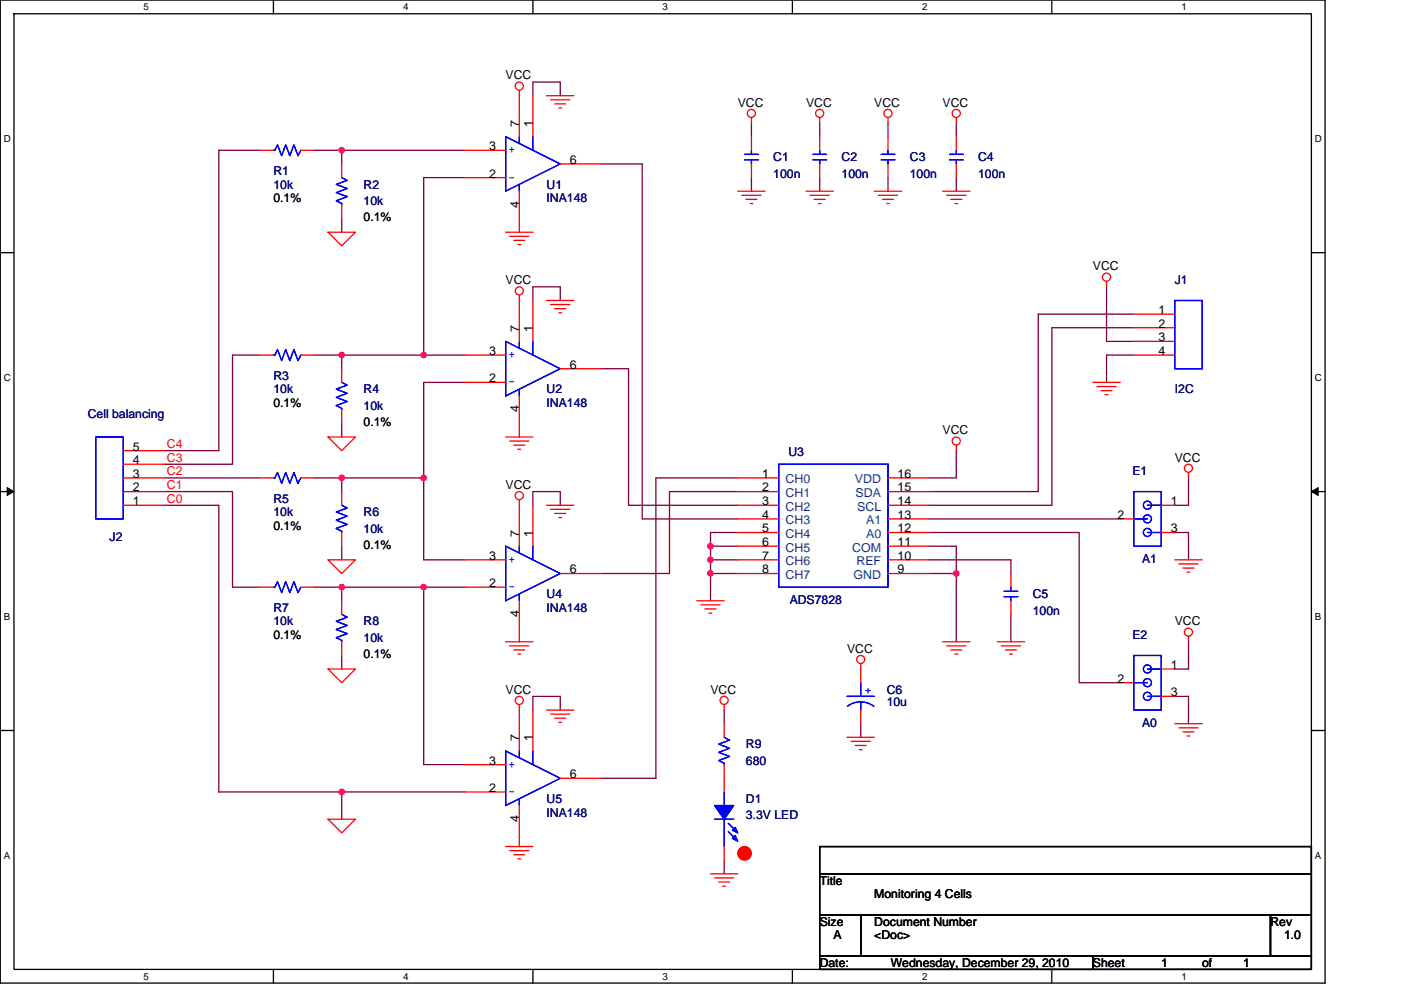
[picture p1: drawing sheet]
<svg xmlns="http://www.w3.org/2000/svg" width="297mm" height="210mm" viewBox="0 0 297 210" stroke-linecap="round" stroke-linejoin="round" font-family="sans-serif">
<path d="M.1 0h280.8v208.5h-280.8zM3 2.9h275v202.7h-275z" fill="none" stroke="#000" stroke-width=".28"/>
<g fill="#fff">
<path d="M30.5 .3h1.1v2.3h-1.1z"/>
<path d="M30.5 205.9h1.1v2.3h-1.1z"/>
</g>
<path d="M58 0v2.9M58 205.6v2.9" fill="none" stroke="#000" stroke-width=".28"/>
<g fill="#fff">
<path d="M85.5 .3h1.1v2.3h-1.1z"/>
<path d="M85.5 205.9h1.1v2.3h-1.1z"/>
</g>
<path d="M113 0v2.9M113 205.6v2.9" fill="none" stroke="#000" stroke-width=".28"/>
<g fill="#fff">
<path d="M140.5 .3h1.1v2.3h-1.1z"/>
<path d="M140.5 205.9h1.1v2.3h-1.1z"/>
</g>
<path d="M168 0v2.9M168 205.6v2.9" fill="none" stroke="#000" stroke-width=".28"/>
<g fill="#fff">
<path d="M195.5 .3h1.2v2.3h-1.2z"/>
<path d="M195.5 205.9h1.2v2.3h-1.2z"/>
</g>
<path d="M223 0v2.9M223 205.6v2.9" fill="none" stroke="#000" stroke-width=".28"/>
<g fill="#fff">
<path d="M250.5 .3h1.2v2.3h-1.2z"/>
<path d="M250.5 205.9h1.2v2.3h-1.2z"/>
<path d="M.8 28.3h1.5v2.3h-1.5z"/>
<path d="M278.8 28.3h1.5v2.3h-1.5z"/>
<path d="M.8 78.9h1.5v2.3h-1.5z"/>
<path d="M278.8 78.9h1.5v2.3h-1.5z"/>
</g>
<path d="M.1 53.6h2.9M278 53.6h2.9" fill="none" stroke="#000" stroke-width=".28"/>
<g fill="#fff">
<path d="M.8 129.6h1.4v2.3h-1.4z"/>
<path d="M278.8 129.6h1.4v2.3h-1.4z"/>
</g>
<path d="M.1 104.3h2.9M278 104.3h2.9" fill="none" stroke="#000" stroke-width=".28"/>
<path d="M1.5 103.4l1.5 .9-1.5 .8zM278 104.3l1.5-.9v1.7z" fill="#000" stroke="#000" stroke-width=".21"/>
<g fill="#fff">
<path d="M.8 180.3h1.4v2.3h-1.4z"/>
<path d="M278.8 180.3h1.4v2.3h-1.4z"/>
</g>
<path d="M.1 154.9h2.9M278 154.9h2.9M173.8 179.6h104.2v5.7h-104.2zM173.8 194h8.7v8.7h-8.7zM173.8 185.3h104.2v8.7h-104.2zM182.5 194h86.9v8.7h-86.9zM269.4 194h8.6v8.7h-8.6zM173.8 202.7h57.9v2.9h-57.9zM231.7 202.7h46.3v2.9h-46.3z" fill="none" stroke="#000" stroke-width=".28"/>
<g fill="none" stroke="#800040" stroke-width=".28">
<path d="M55.1 31.9h-8.7v63.7h-11.6M66.7 31.9h5.8M72.5 31.9h26M72.5 31.9v2.9M98.5 37.7h-8.7v37.6h8.7M113 20.3v-2.9h5.8v2.9M127.5 34.8h8.7v75.3h20.2M159.3 37.7v2.9M159.3 26.1v2.9M173.8 37.7v2.9M173.8 26.1v2.9M188.3 37.7v2.9"/>
<path d="M188.3 26.1v2.9M202.8 37.7v2.9M202.8 26.1v2.9M72.5 46.4v2.9M55.1 75.3h-5.8v23.2h-14.5M66.7 75.3h5.8M72.5 75.3h17.3M72.5 75.3v2.9M113 63.7v-2.9h5.8v2.9M127.5 78.2h5.8v29h23.1M234.6 60.8v11.6h5.8M240.4 66.6h-20.3v37.7h-23.1"/>
<path d="M240.4 69.5h-17.4v37.7h-26M240.4 75.3h-5.8v5.8M72.5 89.8v2.9M98.5 81.1h-8.7v20.3M202.8 95.6v5.8h-5.8M34.8 104.3h14.5v20.2h5.8M34.8 107.2h11.6v60.8h26.1v5.8M34.8 101.4h20.3M66.7 101.4h5.8M72.5 101.4h17.3M72.5 101.4v2.9M72.5 115.8v2.9"/>
<path d="M89.8 101.4v17.3h8.7M113 107.2v-2.9h5.8v2.9M150.6 115.8v2.9h5.8M150.6 118.7v2.9h5.8M156.4 101.4h-17.3v63.7h-11.6M156.4 104.3h-14.5v17.3h-14.4M156.4 112.9h-5.8v2.9h5.8M197 115.8h5.8v5.8M197 118.7h17.3v2.9M197 110.1h40.5M197 112.9h31.8v31.9h8.7M249.1 112.9h2.9v5.8"/>
<path d="M252 101.4v5.8h-2.9M66.7 124.5h5.8M72.5 124.5v2.9M72.5 139v2.9M72.5 124.5h17.3M89.8 124.5h8.7M89.8 124.5v37.7h8.7M150.6 121.6v5.8M197 121.6h5.8M202.8 121.6v14.5M214.3 130.3v5.8M252 136.1v5.8h-2.9"/>
<path d="M113 150.6v-2.9h5.8v2.9M153.5 150.6v2.9M182.5 153.5v2.9M249.1 147.7h2.9v5.8M72.5 168h26M153.5 182.5v2.8"/>
</g>
<g fill="#f0f" stroke="#f0f" stroke-width=".28">
<circle cx="72.5" cy="31.9" r=".57"/>
<circle cx="72.5" cy="168" r=".57"/>
<circle cx="89.8" cy="124.5" r=".57"/>
<circle cx="89.8" cy="101.4" r=".57"/>
<circle cx="89.8" cy="75.3" r=".57"/>
<circle cx="202.8" cy="121.6" r=".57"/>
<circle cx="150.6" cy="121.6" r=".57"/>
<circle cx="150.6" cy="115.8" r=".57"/>
<circle cx="150.6" cy="118.7" r=".57"/>
<circle cx="72.5" cy="124.5" r=".57"/>
<circle cx="72.5" cy="101.4" r=".57"/>
<circle cx="72.5" cy="75.3" r=".57"/>
</g>
<g fill="none" stroke="#f00" stroke-width=".28">
<path d="M110.1 19.1v9.9M55.1 31.9h2.9M63.8 31.9h2.9M72.5 34.8v2.9M98.5 31.9h8.7M98.5 37.7h8.7M113 20.3v8.7M115.9 20.3h5.8M116.8 21.2h4M117.6 22h2.3M118.5 22.9h.6M118.8 34.8h8.7"/>
<path d="M159.3 24.9v1.2M159.3 29v2.9M159.3 34.8v2.9M173.8 24.9v1.2M173.8 29v2.9M173.8 34.8v2.9M188.3 29v2.9M188.3 34.8v2.9M188.3 24.9v1.2M202.8 29v2.9M202.8 34.8v2.9M202.8 24.9v1.2"/>
<path d="M69.6 49.3h5.7l-2.9 2.9zM72.5 43.5v2.9M107.2 49.3h5.8M108.1 50.1h4M108.9 51h2.3M109.8 51.9h.6M110.1 40.6v8.7M156.4 40.6h5.8M157.3 41.4h4.1M158.2 42.3h2.3M159 43.2h.6M170.9 40.6h5.8"/>
<path d="M171.8 41.4h4M172.6 42.3h2.4M173.5 43.2h.6M185.4 40.6h5.8M186.2 41.4h4.1M187.1 42.3h2.3M188 43.2h.6M199.9 40.6h5.8M200.7 41.4h4.1M201.6 42.3h2.3M202.5 43.2h.5M234.6 59.7v1.1"/>
<path d="M55.1 75.3h2.9M63.8 75.3h2.9M72.5 78.2v2.9M98.5 75.3h8.7M110.1 62.6v9.8M113 63.7v8.7M115.9 63.7h5.8M116.8 64.6h4M117.6 65.5h2.3M118.5 66.3h.6M118.8 78.2h8.7M240.4 66.6h8.7"/>
<path d="M240.4 69.5h8.7M240.4 72.4h8.7M240.4 75.3h8.7M26.1 98.5h8.7M26.1 95.6h8.7M69.6 92.7h5.7l-2.9 2.9zM72.5 86.9v2.9M98.5 81.1h8.7M107.2 92.7h5.8M108.1 93.6h4M108.9 94.4h2.3M109.8 95.3h.6"/>
<path d="M110.1 84v8.7M202.8 94.4v1.2M231.7 81.1h5.8M232.6 82h4M233.4 82.8h2.4M234.3 83.7h.6M26.1 107.2h8.7M26.1 104.3h8.7M26.1 101.4h8.7M55.1 101.4h2.9M63.8 101.4h2.9M69.6 118.7h5.7l-2.9 2.9z"/>
<path d="M72.5 104.3v2.9M72.5 112.9v2.9M98.5 118.7h8.7M110.1 106v9.8M113 107.2v8.6M115.9 107.2h5.8M116.8 108h4M117.6 108.9h2.3M118.5 109.8h.6M156.4 107.2h8.7M156.4 104.3h8.7M156.4 101.4h8.7"/>
<path d="M156.4 112.9h8.7M156.4 110.1h8.7M156.4 118.7h8.7M156.4 115.8h8.7M188.3 107.2h8.7M188.3 104.3h8.7M188.3 101.4h8.7M188.3 112.9h8.7M188.3 110.1h8.7M188.3 118.7h8.7M188.3 115.8h8.7M237.5 110.1h2.9"/>
<path d="M246.2 107.2h2.9M246.2 112.9h2.9M249.1 118.7h5.8M250 119.6h4M252 100.2v1.2M55.1 124.5h2.9M63.8 124.5h2.9M72.5 127.4v2.9M72.5 136.1v2.9M98.5 124.5h8.7M107.2 136.1h5.8M108.1 137h4"/>
<path d="M108.9 137.9h2.3M109.8 138.7h.6M110.1 127.4v8.7M118.8 121.6h8.7M147.7 127.4h5.8M148.6 128.3h4.1M149.5 129.2h2.3M150.3 130h.6M156.4 121.6h8.7M188.3 121.6h8.7M199.9 136.1h5.8M200.7 137h4.1"/>
<path d="M201.6 137.9h2.3M202.5 138.7h.5M211.5 136.1h5.7M212.3 137h4.1M213.2 137.9h2.3M214.1 138.7h.5M214.3 121.6v2.9M214.3 127.4v2.9M250.8 120.5h2.3M251.7 121.3h.6M252 135v1.1M69.6 141.9h5.7l-2.9 2.9z"/>
<path d="M110.1 149.4v9.9M113 150.6v8.7M115.9 150.6h5.8M116.8 151.5h4M117.6 152.3h2.3M118.5 153.2h.6M153.5 149.4v1.2M153.5 153.5v2.9M179.6 156.4h5.8M180.5 157.2h4M181.3 158.1h2.3M182.2 159h.6"/>
<path d="M182.5 150.6v2.9M182.5 140.8v4M237.5 144.8h2.9M246.2 141.9h2.9M246.2 147.7h2.9M249.1 153.5h5.8M250 154.4h4M250.8 155.2h2.3M251.7 156.1h.6M69.6 173.8h5.7l-2.9 2.9zM98.5 168h8.7M98.5 162.2h8.7"/>
<path d="M107.2 179.6h5.8M110.1 170.9v8.7M118.8 165.1h8.7M153.5 162.2v5.8M153.5 179.6v2.9M108.1 180.4h4M108.9 181.3h2.3M109.8 182.2h.6M150.6 185.3h5.8M151.5 186.2h4.1M152.4 187.1h2.3M153.2 188h.6"/>
<circle cx="110.1" cy="18.3" r=".86"/>
<circle cx="159.3" cy="24.1" r=".86"/>
<circle cx="173.8" cy="24.1" r=".86"/>
<circle cx="188.3" cy="24.1" r=".86"/>
<circle cx="202.7" cy="24.1" r=".86"/>
<circle cx="234.6" cy="58.8" r=".86"/>
<circle cx="110.1" cy="61.7" r=".86"/>
<circle cx="202.7" cy="93.5" r=".86"/>
<circle cx="252" cy="99.3" r=".86"/>
<circle cx="110.1" cy="105.1" r=".86"/>
<circle cx="182.5" cy="139.9" r=".86"/>
<circle cx="252" cy="134.1" r=".86"/>
<circle cx="110.1" cy="148.6" r=".86"/>
<circle cx="153.5" cy="148.6" r=".86"/>
</g>
<circle cx="157.9" cy="181" r="1.44" fill="#f00" stroke="#f00" stroke-width=".28"/>
<g fill="none" stroke="#00f" stroke-width=".28">
<path d="M58 31.9h.3l.5-1.2 .9 2.3 .9-2.3 .8 2.3 .9-2.3 .9 2.3 .6-1.1M72.5 37.7l1.1 .5-2.3 .9 2.3 .9-2.3 .9 2.3 .8-2.3 .9 1.2 .6v.3M107.2 29l11.6 5.8-11.6 5.8zM110.1 29v1.4M110.1 39.1v1.5M113 29v2.9M157.9 33.9h2.9M157.9 32.7h2.9M159.3 31.9v.8M159.3 33.9v.9M172.4 33.9h2.9M172.4 32.7h2.9"/>
<path d="M173.8 31.9v.8M173.8 33.9v.9M186.8 33.9h2.9M186.8 32.7h2.9M188.3 31.9v.8M188.3 33.9v.9M201.3 33.9h2.9M201.3 32.7h2.9M202.8 31.9v.8M202.8 33.9v.9M58 75.3h.3l.5-1.2 .9 2.4 .9-2.4 .8 2.4 .9-2.4 .9 2.4 .6-1.2M107.2 72.4l11.6 5.8-11.6 5.8z"/>
<path d="M110.1 72.4v1.5M113 72.4v2.9M249.1 63.7h5.8v14.5h-5.8zM20.3 92.7h5.8v17.4h-5.8zM72.5 81.1l1.1 .6-2.3 .9 2.3 .8-2.3 .9 2.3 .9-2.3 .8 1.2 .6v.3M110.1 82.6v1.4M165.1 98.5h23.2v26h-23.2zM58 101.4h.3l.5-1.2 .9 2.3 .9-2.3 .8 2.3 .9-2.3 .9 2.3 .6-1.1M72.5 107.2l1.1 .5-2.3 .9 2.3 .9-2.3 .8 2.3 .9-2.3 .9 1.2 .6v.2M107.2 115.8l11.6 5.8-11.6 5.8zM110.1 115.8v1.5M113 115.8v2.9"/>
<path d="M240.4 104.3h5.8v11.5h-5.8zM240.4 110.1h2.9M243.3 107.2h2.9M243.3 112.9h2.9M58 124.5h.3l.5-1.1 .9 2.3 .9-2.3 .8 2.3 .9-2.3 .9 2.3 .6-1.2M72.5 130.3l1.1 .6-2.3 .9 2.3 .9-2.3 .8 2.3 .9-2.3 .9 1.2 .5v.3M110.1 126v1.4M212.9 126.6h2.9M212.9 125.4h2.9M214.3 124.5v.9M214.3 126.6v.8M240.4 139h5.8v11.6h-5.8z"/>
<path d="M107.2 159.3l11.6 5.8-11.6 5.8zM110.1 159.3v1.4M113 159.3v2.9M153.5 156.4l1.2 .6-2.3 .8 2.3 .9-2.3 .9 2.3 .8-2.3 .9 1.1 .6v.3M179.6 147.7h5.8M179.7 149.8l1.3-.7 1.5-.2 1.5 .2 1.3 .7M182.5 148.9v1.7M182.5 144.8v2.9M240.4 144.8h2.9M243.3 141.9h2.9M243.3 147.7h2.9M110.1 169.4v1.5"/>
<path d="M151.5 173.8h4.1M153.5 168v2.9M153.5 173.8v5.8M154.4 174.6l1.7 1.8M154.4 176.4l1.7 1.7"/>
<circle cx="243.3" cy="112.9" r=".86"/>
<circle cx="243.3" cy="110.1" r=".86"/>
<circle cx="243.3" cy="107.2" r=".86"/>
<circle cx="243.3" cy="141.9" r=".86"/>
<circle cx="243.3" cy="147.7" r=".86"/>
<circle cx="243.3" cy="144.8" r=".86"/>
</g>
<g fill="#00f" stroke="#00f" stroke-width=".28">
<path d="M151.5 170.9h4.1l-2.1 2.9z" fill-rule="evenodd"/>
<path d="M155.8 177.2l.6 1.2-1.1-.6z" fill-rule="evenodd"/>
<path d="M155.8 175.5l.6 1.2-1.1-.6z" fill-rule="evenodd"/>
<path d="M151.5 170.9h4.1l-2.1 2.9z" fill-rule="evenodd"/>
<path d="M155.8 177.2l.6 1.2-1.1-.6z" fill-rule="evenodd"/>
<path d="M155.8 175.5l.6 1.2-1.1-.6z" fill-rule="evenodd"/>
</g>
<g font-size="2.6">
<text x="107.2" y="16.8">VCC</text>
<text x="156.4" y="22.6">VCC</text>
<text x="170.9" y="22.6">VCC</text>
<text x="185.4" y="22.6">VCC</text>
<text x="199.9" y="22.6">VCC</text>
<text x="110.1" y="26.9" transform="rotate(-90 110.1 26.9)">7</text>
<text x="113" y="26.9" transform="rotate(-90 113 26.9)">1</text>
<text x="103.7" y="31.9">3</text>
<text x="120.8" y="34.8">6</text>
<text x="103.7" y="37.7">2</text>
<text x="58" y="42.9">0.1%</text>
<text x="77.1" y="46.9">0.1%</text>
<text x="110.1" y="44" transform="rotate(-90 110.1 44)">4</text>
<text x="231.7" y="57.4">VCC</text>
<text x="107.2" y="60.3">VCC</text>
<text x="110.1" y="70.4" transform="rotate(-90 110.1 70.4)">7</text>
<text x="113" y="70.4" transform="rotate(-90 113 70.4)">1</text>
<text x="245.6" y="66.6">1</text>
<text x="245.6" y="69.5">2</text>
<text x="103.7" y="75.3">3</text>
<text x="245.6" y="72.4">3</text>
<text x="245.6" y="75.3">4</text>
<text x="103.7" y="81.1">2</text>
<text x="120.8" y="78.2">6</text>
<text x="58" y="86.3">0.1%</text>
<text x="110.1" y="87.5" transform="rotate(-90 110.1 87.5)">4</text>
<text x="28.1" y="95.6">5</text>
<text x="77.1" y="90.4">0.1%</text>
<text x="199.9" y="92.1">VCC</text>
<text x="28.1" y="101.3">3</text>
<text x="28.1" y="98.4">4</text>
<text x="161.6" y="101.3">1</text>
<text x="190.3" y="101.3">16</text>
<text x="249.1" y="97.9">VCC</text>
<text x="28.1" y="107.1">1</text>
<text x="28.1" y="104.2">2</text>
<text x="107.2" y="103.7">VCC</text>
<text x="161.6" y="104.2">2</text>
<text x="161.6" y="107.1">3</text>
<text x="190.3" y="104.2">15</text>
<text x="190.3" y="107.1">14</text>
<text x="248.2" y="107.1">1</text>
<text x="58" y="112.4">0.1%</text>
<text x="110.1" y="113.8" transform="rotate(-90 110.1 113.8)">7</text>
<text x="113" y="113.8" transform="rotate(-90 113 113.8)">1</text>
<text x="161.6" y="110">4</text>
<text x="161.6" y="112.9">5</text>
<text x="190.3" y="112.9">12</text>
<text x="190.3" y="110">13</text>
<text x="236.9" y="110">2</text>
<text x="248.2" y="112.9">3</text>
<text x="77.1" y="116.4">0.1%</text>
<text x="103.7" y="118.7">3</text>
<text x="161.6" y="115.8">6</text>
<text x="161.6" y="118.7">7</text>
<text x="190.3" y="115.8">11</text>
<text x="190.3" y="118.7">10</text>
<text x="103.7" y="124.5">2</text>
<text x="120.8" y="121.6">6</text>
<text x="161.6" y="121.6">8</text>
<text x="190.3" y="121.6">9</text>
<text x="110.1" y="130.9" transform="rotate(-90 110.1 130.9)">4</text>
<text x="58" y="135.6">0.1%</text>
<text x="249.1" y="132.7">VCC</text>
<text x="77.1" y="139.6">0.1%</text>
<text x="179.6" y="138.5">VCC</text>
<text x="248.2" y="141.9">1</text>
<text x="107.2" y="147.1">VCC</text>
<text x="150.6" y="147.1">VCC</text>
<text x="236.9" y="144.8">2</text>
<text x="248.2" y="147.7">3</text>
<text x="110.1" y="157.2" transform="rotate(-90 110.1 157.2)">7</text>
<text x="113" y="157.2" transform="rotate(-90 113 157.2)">1</text>
<text x="103.7" y="168">2</text>
<text x="103.7" y="162.2">3</text>
<text x="120.8" y="165.1">6</text>
<text x="110.1" y="174.3" transform="rotate(-90 110.1 174.3)">4</text>
<text x="173.8" y="187.7">Title</text>
<text x="185.4" y="190.6">Monitoring 4 Cells</text>
<text x="173.8" y="196.4">Size</text>
<text x="185.4" y="196.4">Document Number</text>
<text x="269.4" y="196.4">Rev</text>
<text x="176.7" y="199.3">A</text>
<text x="185.4" y="199.3">&lt;Doc&gt;</text>
<text x="272.2" y="199.3">1.0</text>
<text x="173.8" y="205">Date:</text>
<text x="188.9" y="205">Wednesday, December 29, 2010</text>
<text x="231.7" y="205">Sheet</text>
<text x="246.2" y="205">1</text>
<text x="254.9" y="205">of</text>
<text x="263.6" y="205">1</text>
</g>
<g font-size="2.6" fill="#00f">
<text x="107.8" y="32.5">+</text>
<text x="107.8" y="38.3">-</text>
<text x="107.8" y="76">+</text>
<text x="107.8" y="81.7">-</text>
<text x="107.8" y="119.4">+</text>
<text x="107.8" y="125.2">-</text>
<text x="183.4" y="147.2">+</text>
<text x="107.8" y="162.8">+</text>
<text x="107.8" y="168.6">-</text>
</g>
<g font-size="2.6" fill="#000080">
<text x="164" y="34.2">C1</text>
<text x="178.4" y="34.2">C2</text>
<text x="192.9" y="34.2">C3</text>
<text x="207.4" y="34.2">C4</text>
<text x="58" y="37.1">R1</text>
<text x="58" y="40">10k</text>
<text x="77.1" y="40">R2</text>
<text x="115.9" y="40">U1</text>
<text x="164" y="37.7">100n</text>
<text x="178.4" y="37.7">100n</text>
<text x="192.9" y="37.7">100n</text>
<text x="207.4" y="37.7">100n</text>
<text x="77.1" y="43.5">10k</text>
<text x="115.9" y="42.9">INA148</text>
<text x="249.1" y="60.3">J1</text>
<text x="58" y="80.5">R3</text>
<text x="58" y="83.4">10k</text>
<text x="77.1" y="83.4">R4</text>
<text x="115.9" y="83.4">U2</text>
<text x="249.1" y="83.4">I2C</text>
<text x="18.6" y="88.6">Cell balancing</text>
<text x="77.1" y="86.9">10k</text>
<text x="115.9" y="86.3">INA148</text>
<text x="167.1" y="96.8">U3</text>
<text x="240.1" y="100.8">E1</text>
<text x="58" y="106.6">R5</text>
<text x="58" y="109.5">10k</text>
<text x="77.1" y="109.5">R6</text>
<text x="77.1" y="113">10k</text>
<text x="23.2" y="114.7">J2</text>
<text x="242.1" y="119.3">A1</text>
<text x="58" y="129.8">R7</text>
<text x="115.9" y="126.9">U4</text>
<text x="115.9" y="129.8">INA148</text>
<text x="167.4" y="128">ADS7828</text>
<text x="219" y="126.9">C5</text>
<text x="219" y="130.3">100n</text>
<text x="58" y="132.7">10k</text>
<text x="77.1" y="132.7">R8</text>
<text x="77.1" y="136.1">10k</text>
<text x="240.1" y="135.6">E2</text>
<text x="188" y="147.1">C6</text>
<text x="188" y="149.7">10u</text>
<text x="242.1" y="154.1">A0</text>
<text x="158.2" y="158.7">R9</text>
<text x="158.2" y="162.2">680</text>
<text x="115.9" y="170.3">U5</text>
<text x="115.9" y="173.2">INA148</text>
<text x="158.2" y="170.3">D1</text>
<text x="158.2" y="173.8">3.3V LED</text>
</g>
<g font-size="2.6" fill="#f00">
<text x="35.4" y="95">C4</text>
<text x="35.4" y="97.9">C3</text>
<text x="35.4" y="100.8">C2</text>
<text x="35.4" y="103.7">C1</text>
<text x="35.4" y="106.6">C0</text>
</g>
<g font-size="2.6" fill="#004080">
<text x="166.6" y="102.5">CH0</text>
<text x="166.6" y="105.4">CH1</text>
<text x="181.3" y="102.5">VDD</text>
<text x="181.4" y="105.4">SDA</text>
<text x="166.6" y="108.3">CH2</text>
<text x="166.6" y="111.2">CH3</text>
<text x="181.7" y="108.3">SCL</text>
<text x="183.6" y="111.2">A1</text>
<text x="166.6" y="114.1">CH4</text>
<text x="166.6" y="117">CH5</text>
<text x="166.6" y="119.9">CH6</text>
<text x="180.7" y="117">COM</text>
<text x="181.6" y="119.9">REF</text>
<text x="183.6" y="114.1">A0</text>
<text x="166.6" y="122.8">CH7</text>
<text x="181" y="122.8">GND</text>
</g>
<g font-size="2.1">
<text x="30.5" y="2.2">5</text>
<text x="85.5" y="2.2">4</text>
<text x="140.5" y="2.2">3</text>
<text x="195.5" y="2.2">2</text>
<text x="250.5" y="2.2">1</text>
<text x=".8" y="30.1">D</text>
<text x="278.8" y="30.1">D</text>
<text x=".8" y="80.8">C</text>
<text x="278.8" y="80.8">C</text>
<text x=".8" y="131.4">B</text>
<text x="278.8" y="131.4">B</text>
<text x=".8" y="182.1">A</text>
<text x="278.8" y="182.1">A</text>
<text x="30.5" y="207.8">5</text>
<text x="85.5" y="207.8">4</text>
<text x="140.5" y="207.8">3</text>
<text x="195.5" y="207.8">2</text>
<text x="250.5" y="207.8">1</text>
</g>
</svg>
